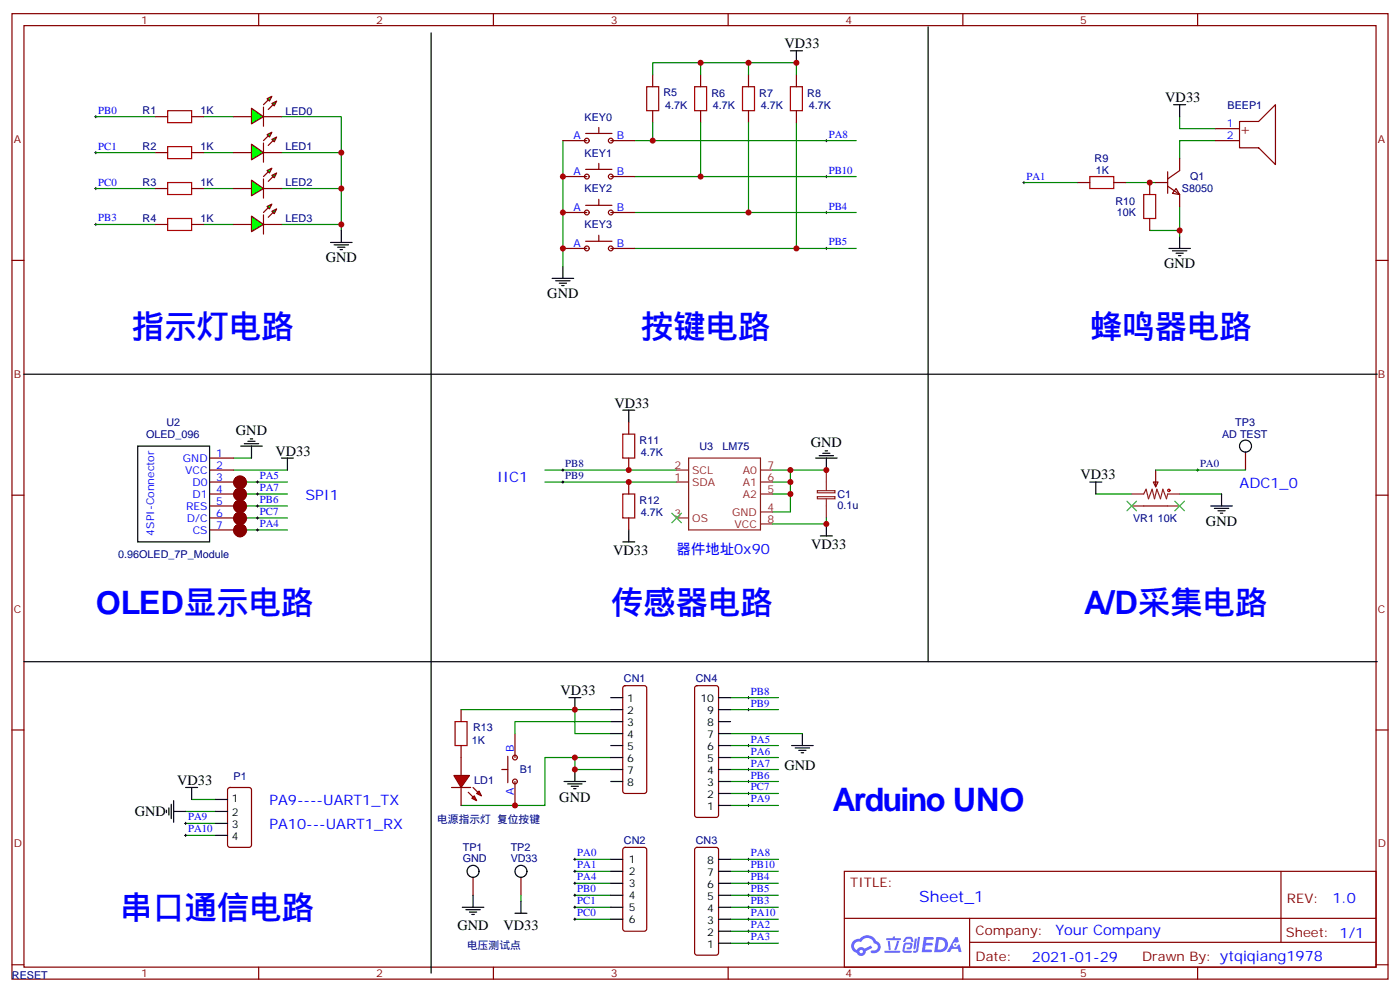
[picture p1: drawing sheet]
<svg xmlns="http://www.w3.org/2000/svg" width="412mm" height="293mm" viewBox="0 0 412 293" stroke-linecap="round" stroke-linejoin="round" font-family="sans-serif">
<g fill="none" stroke="#870000" stroke-width=".35">
<path d="M3.5 4h405.4v284.4h-405.4zM7.1 7.5h398.2v277.3h-398.2zM76.2 4v3.5M145.3 4v3.5M214.5 4v3.5M283.6 4v3.5M352.8 4v3.5M3.5 76.7h3.6M405.3 76.7h3.6M3.5 145.8h3.6M405.3 145.8h3.6M3.5 215h3.6"/>
<path d="M405.3 215h3.6M248.7 256.6h156.6v28.2h-156.6zM377.3 256.6v20.9M248.7 270.5h156.5M285.6 277.5h119.6M285.6 270.5v14.1M3.5 284.1h3.6M76.2 284.8v3.6M145.3 284.8v3.6M214.5 284.8v3.6M283.6 284.8v3.6M352.8 284.8v3.6"/>
<path d="M405.3 284.1h3.6"/>
</g>
<g fill="#5487ff">
<path d="M272.1 276h2.6l.3 .2-.1 .5-2 .1-.1 .9h1.6l.4 .4-.4 .4h-1.7l-.2 1.1 1.8 .1 .3 .3-.2 .4h-2.9z"/>
<path d="M281.4 276h.7l.4 1.3-.7 .4a.74 .74 0 0 0-1.1 .3 .74 .74 0 0 0 .5 1 .74 .74 0 0 0 .9-.7l.5-.3 .7 2.4h-.9l-.2-.9h-1.9l-.5 .9h-.9z"/>
<path d="M269.5 276.4h.6l-.4 2.9a.31 .31 0 0 1-.3 .3 .31 .31 0 0 1-.3-.3z"/>
<path d="M270.4 275.9h.6l-.5 4a.89 .89 0 0 1-.7 .7 .89 .89 0 0 1-.9-.3l1-.5z"/>
<path d="M266.8 276.1l.6-.2 1.2 .1 .5 1.3-.6 .1-.4-.9-1 .1a.95 .95 0 0 1-1 .8l-.1-.2z"/>
<path d="M266.4 277.8l1.8-.2a1.04 1.04 0 0 1 .6 1.1 1.04 1.04 0 0 1-.8 .9h-.7a.29 .29 0 0 1-.3-.3 .29 .29 0 0 1 .3-.3h.7l.2-.8h-1.4l-.4 1.8h1.9a.29 .29 0 0 1 .3 .3 .29 .29 0 0 1-.3 .3h-2l-.4-.3 .2-2.1z"/>
<path d="M260.5 280h4.4a.3 .3 0 0 1 .3 .3 .3 .3 0 0 1-.3 .3h-4.3z"/>
<path d="M264.3 277.1h.6l-.5 1.6a1.02 1.02 0 0 1-.7 1.2l-.2-.3z"/>
<path d="M261.5 277.1h.6l.3 2.4-.3 .3-.3-.2z"/>
<path d="M261.1 276.3h1.9l.2-.5h.5l-.1 .5h1.5a.29 .29 0 0 1 .3 .3 .29 .29 0 0 1-.3 .3h-3.9z"/>
<path d="M275.8 276l-.6 4.4h1.4a2.27 2.27 0 0 0 2.7-2.3 2.27 2.27 0 0 0-2.7-2.1zM276.6 276.7a1.5 1.5 0 0 1 1.8 1.6 1.5 1.5 0 0 1-1.9 1.3h-.3z"/>
<path d="M251.4 277.1a2.09 2.09 0 0 0 1 3.6 1.37 1.37 0 0 0 1.5 .8 1.37 1.37 0 0 0 1.1-1.4l2-1-.5-.6-1.8 .9a1.4 1.4 0 0 0-2.3 .4 1.32 1.32 0 0 1-.6-1.9 1.32 1.32 0 0 1 1.9-.4 2.02 2.02 0 0 1 2-1.3 2.02 2.02 0 0 1 1.8 1.7 1.09 1.09 0 0 1 1.1 1.3 1.09 1.09 0 0 1-1.6 .7 .41 .41 0 0 0-.5 .3 .41 .41 0 0 0 .4 .5 1.89 1.89 0 0 0 2.4-1.2 1.89 1.89 0 0 0-1.2-2.4 2.98 2.98 0 0 0-5-.6l-1 .1zM253.2 280.2a.52 .52 0 0 1 1 0 .52 .52 0 0 1-1 0z"/>
<circle cx="281.4" cy="278.2" r=".28"/>
</g>
<path d="M68.8 138.4h15.9M68.8 134.9h5.3M68.8 142h15.9M68.8 156.1h15.9M68.8 152.5h15.9M68.8 149h15.9M68.8 145.5h15.9" fill="none" stroke="#008700" stroke-width=".35"/>
<path d="M61.7 134.9h7.1M61.7 138.4h7.1M61.7 142h7.1M61.7 145.5h7.1M61.7 149h7.1M61.7 152.5h7.1M61.7 156.1h7.1" fill="none" stroke="#870000" stroke-width=".35"/>
<g fill="#00f" stroke="#870000" stroke-width="3.5">
<path d="M70.7 155.8v.7zM70.4 156.2h.7z"/>
<path d="M70.7 152.3v.7zM70.4 152.7h.7z"/>
<path d="M70.7 148.8v.7zM70.4 149.1h.7z"/>
<path d="M70.7 145.2v.8zM70.4 145.6h.7z"/>
<path d="M70.7 141.7v.7zM70.4 142.1h.7z"/>
</g>
<g fill="none" stroke="#000" stroke-width=".35">
<path d="M127 9.7v276.9M232.8 15h3.6M234.6 15v3.5M273.4 7.9v187M345.7 30.8h3.5M347.5 30.8v3.6M97.4 71.4h6.3M98.4 72.1h4.3M99.5 72.8h2.1M100.2 73.5h.7M100.5 67.9v3.5M165.8 78.5v3.5"/>
<path d="M344.3 73.2h6.4M345.4 73.9h4.2M346.4 74.6h2.1M347.1 75.3h.7M347.5 69.6v3.6M162.6 82h6.4M163.7 82.7h4.2M164.7 83.4h2.2M165.5 84.1h.7M7.1 110.2h398.6M40.6 131.4h21.1v28.2h-21.1zM70.9 131.4h6.4"/>
<path d="M72 130.7h4.2M73 130h2.1M73.7 129.3h.7M74.1 131.4v3.5M82.9 134.9h3.5M84.7 134.9v3.5M183.4 120.8h3.6M185.2 120.8v3.5M240.2 134.9h6.4M241.3 134.2h4.2M242.4 133.5h2.1M243.1 132.8h.7"/>
<path d="M243.4 134.9v3.5M183.4 159.6h3.6M185.2 156.1v3.5M241.7 157.8h3.5M243.4 154.3v3.5M321 142h3.6M322.8 142v3.5M356.7 149h6.3M357.7 149.7h4.2M358.8 150.4h2.1M359.5 151.1h.7M359.8 145.5v3.5"/>
<path d="M7.1 194.9h398.6M167.6 205.5h3.5M169.3 205.5v3.5M179.9 205.5h3.5M179.9 219.6h3.5M179.9 209h3.5M179.9 212.5h3.5M179.9 216h3.5M211.7 205.5h3.5M211.7 219.6h3.5M211.7 209h3.5M211.7 212.5h3.5"/>
<path d="M211.7 216h3.5M233.2 219.6h6.3M236.4 216v3.6M49 238.6v.7M49.7 237.9v2.1M50.4 236.9v4.2M51.2 239h3.5M51.2 235.8v6.3M54.7 231.9h3.5M56.4 231.9v3.5M63.5 239h3.5M63.5 235.4h3.5"/>
<path d="M166.2 230.2h6.3M167.2 230.9h4.2M168.3 231.6h2.1M169 232.3h.7M169.3 226.6v3.6M179.9 230.2h3.5M179.9 223.1h3.5M179.9 226.6h3.5M211.7 230.2h3.5M211.7 223.1h3.5M211.7 226.6h3.5M211.7 237.2h3.5"/>
<path d="M211.7 233.7h3.5M234.2 220.3h4.3M235.3 221h2.1M236 221.7h.7M63.5 242.5h3.5M63.5 246h3.5M179.9 256.6h3.5M179.9 253.1h3.5M211.7 256.6h3.5M211.7 253.1h3.5M179.9 270.7h3.5M179.9 267.2h3.5"/>
<path d="M179.9 263.7h3.5M179.9 260.1h3.5M211.7 277.8h3.5M211.7 274.2h3.5M211.7 270.7h3.5M211.7 267.2h3.5M211.7 263.7h3.5M211.7 260.1h3.5"/>
</g>
<g fill="none" stroke="#a10000" stroke-width=".35">
<path d="M49.4 32.6h7v3.5h-7zM190.5 25.5h3.5v7.1h-3.5zM204.6 25.5h3.5v7.1h-3.5zM218.7 25.5h3.5v7.1h-3.5zM232.8 25.5h3.6v7.1h-3.6zM49.4 43.2h7v3.5h-7zM49.4 53.8h7v3.5h-7zM321 52h7.1v3.5h-7.1zM336.9 57.3h3.5v7h-3.5zM49.4 64.3h7v3.6h-7zM183.4 127.8h3.6v7.1h-3.6zM183.4 145.5h3.6v7h-3.6z"/>
<path d="M134.1 212.5h3.5v7.1h-3.5z"/>
<circle cx="344.3" cy="144.4" r=".35"/>
</g>
<g fill="none" stroke="#870000" stroke-width=".35">
<path d="M45.9 34.4h3.5M56.4 34.4h3.6M192.3 22v3.5M192.3 32.6v3.5M206.4 22v3.5M206.4 32.6v3.5M220.5 22v3.5M220.5 32.6v3.5M234.6 22v3.5M234.6 32.6v3.5M358.1 37.9h7M365.1 35.8h5.7l4.9-5v17.7l-4.9-5h-5.7z"/>
<path d="M45.9 44.9h3.5M45.9 55.5h3.5M56.4 44.9h3.6M56.4 55.5h3.6M317.5 53.8h3.5M328.1 53.8h3.5M338.7 53.8v3.5M340.4 53.8h3.6M344 54.8l3.5 2.5v3.5M344 50.6v6.3M346.4 55.5l1.1 1.8-2.1-.4zM347.5 46.7v3.5l-3.5 2.5"/>
<path d="M358.1 41.4h7M45.9 66.1h3.5M56.4 66.1h3.6M338.7 64.3v3.6M185.2 124.3v3.5M185.2 134.9v3.5M340.4 138.4v5M185.2 142v3.5M185.2 152.5v3.6M336.9 149h7.1M339.7 142h1.4l-.7 1.4zM135.8 209v3.5"/>
<path d="M135.8 219.6v3.5M183.7 202.1l.4-.2h5.7l.5 .2 .2 .5v30.4l-.2 .5-.5 .2h-5.7l-.4-.3-.3-.4v-30.4zM204.8 202.1l.5-.2h5.7l.5 .2 .2 .5v37.4l-.3 .5-.4 .2h-5.7l-.5-.2-.2-.5v-37.4zM67.3 232.1l.4-.2h5.7l.6 .4 .1 16.5-.5 .7-5.9 .1-.6-.5-.1-16.5zM183.7 249.8l.4-.2h5.7l.6 .4 .1 23.5-.5 .7h-5.9l-.6-.4-.1-23.5zM204.8 249.8l.5-.2h5.7l.5 .2 .2 .5v30.3l-.3 .5-.4 .2h-5.7l-.5-.2-.2-.5v-30.3z"/>
</g>
<g fill="none" stroke="#008700" stroke-width=".35">
<path d="M28.2 34.4h17.7M60 34.4h8.8M82.9 34.4h17.6v33.5M234.6 36.1v37.1M347.5 34.4v3.5h10.6M28.2 44.9h17.7M28.2 55.5h17.7M60 44.9h8.8M60 55.5h8.8M82.9 44.9h17.6M82.9 55.5h17.6M165.8 41.4v37.1"/>
<path d="M301.6 53.8h15.9M331.6 53.8h8.8M358.1 41.4h-10.6v5.3M28.2 66.1h17.7M60 66.1h8.8M82.9 66.1h17.6M338.7 67.9h8.8M347.5 60.8v8.8M160.5 138.4h38.8M227.5 138.4h15.9M232.8 138.4v12.4h-5.3M160.5 142h38.8"/>
<path d="M227.5 145.5h5.3M227.5 142h5.3M243.4 152.5v1.8h-15.9M322.8 145.5h10.6M347.5 145.5h12.3M135.8 209h33.5M179.9 209h-10.6v7h10.6M215.2 219.6h14.1M215.2 209h14.1M215.2 205.5h14.1M215.2 216h21.2M54.7 239h8.8"/>
<path d="M56.4 235.4h7.1M169.3 223.1h-8.8v14.1h-24.7M179.9 223.1h-10.6v3.5h10.6M215.2 237.2h14.1M215.2 233.7h14.1M215.2 230.2h14.1M215.2 226.6h14.1M215.2 223.1h14.1M54.7 246h8.8M54.7 242.5h8.8M169.3 256.6h10.6M169.3 253.1h10.6"/>
<path d="M215.2 256.6h14.1M215.2 253.1h14.1M169.3 270.7h10.6M169.3 267.2h10.6M169.3 263.7h10.6M169.3 260.1h10.6M215.2 270.7h14.1M215.2 267.2h14.1M215.2 263.7h14.1M215.2 260.1h14.1M215.2 277.8h14.1M215.2 274.2h14.1"/>
</g>
<g fill="none" stroke="#000" stroke-width=".29">
<path d="M27.9 34.4h.7M28.2 34v.7M27.9 55.5h.7M27.9 44.9h.7M28.2 44.6v.7M28.2 55.2v.7M243.1 41.4h.7M243.1 52h.7M243.4 41.1v.7M243.4 51.6v.8M301.3 53.8h.7M301.6 53.4v.7"/>
<path d="M27.9 66.1h.7M28.2 65.8v.7M243.1 62.6h.7M243.1 73.2h.7M243.4 62.2v.7M243.4 72.8v.7M165.5 138.4h.7M165.8 138.1v.7M352.4 138.4h.7M352.8 138.1v.7M75.5 152.5h.7M75.5 149h.7"/>
<path d="M75.5 145.5h.7M75.5 142h.7M75.5 156.1h.7M75.8 141.6v.7M75.8 145.1v.7M75.8 148.7v.7M75.8 152.2v.7M75.8 155.7v.7M165.5 142h.7M165.8 141.6v.7M220.1 219.6h.7M220.1 205.5h.7"/>
<path d="M220.1 209h.7M220.5 205.1v.7M220.5 208.6v.7M220.5 219.2v.7M220.1 223.1h.7M220.1 226.6h.7M220.1 237.2h.7M220.1 230.2h.7M220.1 233.7h.7M220.5 222.7v.7M220.5 226.3v.7M220.5 229.8v.7"/>
<path d="M220.5 233.3v.7M220.5 236.9v.7M54.3 246h.7M54.3 242.5h.7M54.7 242.1v.8M54.7 245.7v.7M169 256.6h.7M169 253.1h.7M169.3 252.7v.7M169.3 256.3v.7M169.3 259.8v.7M220.1 256.6h.7"/>
<path d="M220.1 253.1h.7M220.5 252.7v.7M220.5 256.3v.7M220.5 259.8v.7M169 267.2h.7M169 270.7h.7M169 263.7h.7M169 260.1h.7M169.3 263.3v.7M169.3 266.8v.7M169.3 270.4v.7M220.1 267.2h.7"/>
<path d="M220.1 270.7h.7M220.1 263.7h.7M220.1 260.1h.7M220.1 274.2h.7M220.1 277.8h.7M220.5 263.3v.7M220.5 266.8v.7M220.5 270.4v.7M220.5 273.9v.7M220.5 277.4v.7"/>
</g>
<g fill="none" stroke="#8c2424" stroke-width=".35">
<path d="M199.3 138.4h3.5M202.8 134.9h21.2v21.2h-21.2zM224 138.4h3.5M243.4 138.4v6M199.3 142h3.5M199.3 152.5h3.5M224 142h3.5M224 145.5h3.5M224 150.8h3.5M224 154.3h3.5M240.8 144.5h5.2v.6h-5.2zM240.8 146.3h5.2v.6h-5.2z"/>
<path d="M243.4 146.9v5.6M333.4 145.5h3.5l.7-1.4 .7 2.8 1.1-2.8 .7 2.8 .7-2.8 1 2.8 .7-2.8 1.1 2.8 .4-1.4h3.5M333.4 149h3.5M344 149h3.5"/>
</g>
<g fill="#f00" stroke="#870000" stroke-width=".35">
<path d="M133.7 228.4h4.6l-2.5 3.5z"/>
<path d="M133 231.9h5.6z"/>
</g>
<g fill="#870000" stroke="#870000" stroke-width=".35">
<path d="M139.3 231.9l1.5 1.4z"/>
<path d="M137.9 233.3l1.4 1.4z"/>
</g>
<g fill="#f00" stroke="#870000" stroke-width=".35">
<path d="M140.4 233.7l.7-.7 .7 1.4z"/>
<path d="M139 235.1l.7-.7 .7 1.4z"/>
</g>
<path d="M68.8 34.4h5.3M77.6 34.4h5.3M135.8 223.1v5.3M135.8 231.9v5.3" fill="none" stroke="#870000" stroke-width=".35"/>
<g fill="#0f0" stroke="#870000" stroke-width=".35">
<path d="M80.1 30.5l1.4-.7-.7 1.4z"/>
<path d="M78.7 29.1l1.4-.7-.7 1.4z"/>
</g>
<g fill="#870000" stroke="#870000" stroke-width=".35">
<path d="M79 32.2l1.4-1.4z"/>
<path d="M77.6 30.8l1.4-1.4z"/>
</g>
<path d="M77.6 31.5v5.7z" fill="#f00" stroke="#870000" stroke-width=".35"/>
<path d="M74.1 31.9l3.5 2.5-3.5 2.1z" fill="#0f0" stroke="#870000" stroke-width=".35"/>
<path d="M68.8 44.9h5.3M77.6 44.9h5.3" fill="none" stroke="#870000" stroke-width=".35"/>
<g fill="#0f0" stroke="#870000" stroke-width=".35">
<path d="M80.1 41.1l1.4-.7-.7 1.4z"/>
<path d="M78.7 39.7l1.4-.8-.7 1.5z"/>
</g>
<g fill="#870000" stroke="#870000" stroke-width=".35">
<path d="M80.4 41.4l-1.4 1.4z"/>
<path d="M77.6 41.4l1.4-1.4z"/>
</g>
<path d="M77.6 42.1v5.7z" fill="#f00" stroke="#870000" stroke-width=".35"/>
<path d="M74.1 42.5l3.5 2.4-3.5 2.2z" fill="#0f0" stroke="#870000" stroke-width=".35"/>
<path d="M68.8 55.5h5.3M77.6 55.5h5.3" fill="none" stroke="#870000" stroke-width=".35"/>
<g fill="#0f0" stroke="#870000" stroke-width=".35">
<path d="M80.1 51.6l1.4-.7-.7 1.5z"/>
<path d="M78.7 50.2l1.4-.7-.7 1.4z"/>
</g>
<g fill="#870000" stroke="#870000" stroke-width=".35">
<path d="M79 53.4l1.4-1.4z"/>
<path d="M79 50.6l-1.4 1.4z"/>
</g>
<path d="M77.6 52.7v5.6z" fill="#f00" stroke="#870000" stroke-width=".35"/>
<path d="M74.1 53.1l3.5 2.4-3.5 2.1z" fill="#0f0" stroke="#870000" stroke-width=".35"/>
<path d="M68.8 66.1h5.3M77.6 66.1h5.3" fill="none" stroke="#870000" stroke-width=".35"/>
<g fill="#0f0" stroke="#870000" stroke-width=".35">
<path d="M80.1 62.2l1.4-.7-.7 1.4z"/>
<path d="M78.7 60.8l1.4-.7-.7 1.4z"/>
</g>
<g fill="#870000" stroke="#870000" stroke-width=".35">
<path d="M79 64l1.4-1.4z"/>
<path d="M77.6 62.6l1.4-1.4z"/>
</g>
<path d="M77.6 63.3v5.6z" fill="#f00" stroke="#870000" stroke-width=".35"/>
<path d="M74.1 63.6l3.5 2.5-3.5 2.1z" fill="#0f0" stroke="#870000" stroke-width=".35"/>
<g fill="none" stroke="#008700" stroke-width=".35">
<path d="M206.4 18.5v3.5M220.5 18.5v3.5M192.3 22v-3.5h42.3v3.5M192.3 36.1v5.3M206.4 36.1v15.9M220.5 36.1v26.5M187 41.4h65.2M187 52h65.2M187 62.6h65.2M187 73.2h65.2M340.4 138.4h26.5M179.9 212.5h-28.2v3.5"/>
<path d="M153.5 263.7v1.7"/>
</g>
<g fill="none" stroke="#870000" stroke-width=".35">
<path d="M172.5 39.3h7.8M176.4 37.5v1.8M165.8 41.4h7.1M165.8 52h7.1M172.5 49.9h7.8M176.4 48.1v1.8M176.4 58.7v1.8M179.9 41.4h7.1M179.9 52h7.1M165.8 62.6h7.1M165.8 73.2h7.1M172.5 60.5h7.8"/>
<path d="M172.5 71h7.8M176.4 69.3v1.7M179.9 62.6h7.1M179.9 73.2h7.1M366.9 133.1v5.3M151.7 216v7.1M147.8 226.6h1.8M149.6 222.7v7.8M151.7 230.2v7M139.3 258.4v5.3M153.5 258.4v5.3"/>
<circle cx="172.9" cy="41.4" r=".71"/>
<circle cx="172.9" cy="52" r=".71"/>
<circle cx="179.9" cy="41.4" r=".71"/>
<circle cx="179.9" cy="52" r=".71"/>
<circle cx="172.9" cy="73.2" r=".71"/>
<circle cx="172.9" cy="62.6" r=".71"/>
<circle cx="179.9" cy="73.2" r=".71"/>
<circle cx="179.9" cy="62.6" r=".71"/>
<circle cx="151.7" cy="230.2" r=".71"/>
<circle cx="151.7" cy="223.1" r=".71"/>
</g>
<g fill="none" stroke="#000" stroke-width=".35">
<path d="M136.2 267.2h6.3M137.2 267.9h4.3M138.3 268.6h2.1M139 269.3h.7M139.3 263.7v3.5M151.7 269h3.5M153.5 265.4v3.6"/>
<circle cx="366.9" cy="131.4" r="1.76"/>
<circle cx="139.3" cy="256.6" r="1.76"/>
<circle cx="153.5" cy="256.6" r="1.76"/>
</g>
<path d="M197.9 151.1l2.8 2.9M200.7 151.1l-2.8 2.9M332 147.6l2.8 2.8M334.8 147.6l-2.8 2.8M346.1 147.6l2.8 2.8M348.9 147.6l-2.8 2.8" fill="none" stroke="#3c3" stroke-width=".35"/>
<g fill="#c00">
<circle cx="169.3" cy="226.6" r=".88"/>
<circle cx="169.3" cy="209" r=".88"/>
<circle cx="100.5" cy="66.1" r=".88"/>
<circle cx="100.5" cy="44.9" r=".88"/>
<circle cx="100.5" cy="55.5" r=".88"/>
<circle cx="347.5" cy="67.9" r=".88"/>
<circle cx="232.8" cy="142" r=".88"/>
<circle cx="232.8" cy="145.5" r=".88"/>
<circle cx="169.3" cy="223.1" r=".88"/>
<circle cx="338.7" cy="53.8" r=".88"/>
<circle cx="185.2" cy="138.4" r=".88"/>
<circle cx="185.2" cy="142" r=".88"/>
<circle cx="243.4" cy="154.3" r=".88"/>
<circle cx="243.4" cy="138.4" r=".88"/>
<circle cx="232.8" cy="138.4" r=".88"/>
<circle cx="234.6" cy="73.2" r=".88"/>
<circle cx="206.4" cy="18.5" r=".88"/>
<circle cx="220.5" cy="18.5" r=".88"/>
<circle cx="234.6" cy="18.5" r=".88"/>
<circle cx="192.3" cy="41.4" r=".88"/>
<circle cx="206.4" cy="52" r=".88"/>
<circle cx="220.5" cy="62.6" r=".88"/>
<circle cx="165.8" cy="52" r=".88"/>
<circle cx="165.8" cy="62.6" r=".88"/>
<circle cx="165.8" cy="73.2" r=".88"/>
<circle cx="151.7" cy="237.2" r=".88"/>
</g>
<g font-size="9.5" fill="#00f">
<text x="38.8" y="99.6">指示灯电路</text>
<text x="188.7" y="99.6">按键电路</text>
<text x="321" y="99.6">蜂鸣器电路</text>
<text x="28.2" y="180.8">OLED显示电路</text>
<text x="179.9" y="180.8">传感器电路</text>
<text x="319.3" y="180.8">A/D采集电路</text>
<text x="245.2" y="239">Arduino UNO</text>
<text x="35.3" y="270.7">串口通信电路</text>
</g>
<text font-size="4.6" fill="#00f" x="270.8" y="265.6">Sheet_1</text>
<g font-size="4.2">
<text x="231.1" y="14.3">VD33</text>
<text x="343.3" y="30.1">VD33</text>
<text x="96" y="77">GND</text>
<text x="342.9" y="78.8">GND</text>
<text x="161.2" y="87.6">GND</text>
<text x="181" y="120.1">VD33</text>
<text x="69.5" y="128.2">GND</text>
<text x="238.8" y="131.7">GND</text>
<text x="81.1" y="134.2">VD33</text>
<text x="318.3" y="140.9">VD33</text>
<text x="355.2" y="155">GND</text>
<text x="238.9" y="161.7">VD33</text>
<text x="180.6" y="163.5">VD33</text>
<text x="165.1" y="204.8">VD33</text>
<text x="231.1" y="226.6">GND</text>
<text x="52.2" y="231.2">VD33</text>
<text x="164.8" y="236.2">GND</text>
<text x="39.7" y="240.4">GND</text>
<text x="134.8" y="273.9">GND</text>
<text x="148.3" y="273.9">VD33</text>
</g>
<text font-size="4.2" fill="#800" x="365.2" y="39.6">+</text>
<g font-size="4.2" fill="#00f">
<text x="146.4" y="142">IIC1</text>
<text x="365.1" y="143.7">ADC1_0</text>
<text x="90" y="147.2">SPI1</text>
<text x="199.3" y="163.1">器件地址0x90</text>
<text x="79.4" y="237.2">PA9----UART1_TX</text>
<text x="79.4" y="244.3">PA10---UART1_RX</text>
<text x="392.5" y="265.9">1.0</text>
<text x="310.9" y="275.4">Your Company</text>
<text x="304" y="283.2">2021-01-29</text>
</g>
<g font-size="3.9" fill="#800">
<text x="250.5" y="261.2">TITLE:</text>
<text x="379.1" y="265.9">REV:</text>
<text x="287.4" y="275.4">Company:</text>
<text x="378.7" y="276">Sheet: 1/1</text>
<text x="287.4" y="283.1">Date:</text>
<text x="336.4" y="283.2">Drawn By: ytqiqiang1978</text>
</g>
<g font-size="3.2" fill="#800">
<text x="41.6" y="7">1</text>
<text x="110.8" y="7">2</text>
<text x="179.9" y="7">3</text>
<text x="249.1" y="7">4</text>
<text x="318.2" y="7">5</text>
<text x="4.1" y="42.1">A</text>
<text x="405.9" y="42.1">A</text>
<text x="4.1" y="111.3">B</text>
<text x="405.9" y="111.3">B</text>
<text x="4.1" y="180.4">C</text>
<text x="405.9" y="180.4">C</text>
<text x="4.1" y="249.6">D</text>
<text x="405.9" y="249.6">D</text>
<text x="41.6" y="287.8">1</text>
<text x="110.8" y="287.8">2</text>
<text x="179.9" y="287.8">3</text>
<text x="249.1" y="287.8">4</text>
<text x="318.2" y="287.8">5</text>
</g>
<g font-size="3.2" fill="#000080">
<text x="195.5" y="28.4">R5</text>
<text x="209.6" y="28.5">R6</text>
<text x="223.7" y="28.4">R7</text>
<text x="237.8" y="28.4">R8</text>
<text x="42" y="33.7">R1</text>
<text x="59" y="33.7">1K</text>
<text x="84.1" y="33.7">LED0</text>
<text x="172.2" y="35.5">KEY0</text>
<text x="195.9" y="32">4.7K</text>
<text x="210" y="32">4.7K</text>
<text x="224.1" y="32">4.7K</text>
<text x="238.2" y="32">4.7K</text>
<text x="361.6" y="32">BEEP1</text>
<text x="42" y="44.3">R2</text>
<text x="59" y="44.3">1K</text>
<text x="84.1" y="44.3">LED1</text>
<text x="172.2" y="46.1">KEY1</text>
<text x="322.4" y="47.8">R9</text>
<text x="322.8" y="51.4">1K</text>
<text x="350.6" y="53.1">Q1</text>
<text x="42" y="54.9">R3</text>
<text x="59" y="54.9">1K</text>
<text x="84.1" y="54.9">LED2</text>
<text x="172.2" y="56.7">KEY2</text>
<text x="348.1" y="56.7">S8050</text>
<text x="42" y="65.5">R4</text>
<text x="59" y="65.5">1K</text>
<text x="84.1" y="65.5">LED3</text>
<text x="328.6" y="60.2">R10</text>
<text x="328.9" y="63.7">10K</text>
<text x="172.2" y="67.3">KEY3</text>
<text x="49.1" y="125.5">U2</text>
<text x="363.9" y="125.4">TP3</text>
<text x="43" y="129">OLED_096</text>
<text x="188.4" y="130.8">R11</text>
<text x="360" y="129">AD TEST</text>
<text x="166.5" y="137.5">PB8</text>
<text x="188.8" y="134.3">4.7K</text>
<text x="206" y="132.5">U3</text>
<text x="212.8" y="132.5">LM75</text>
<text x="353.5" y="137.5">PA0</text>
<text x="166.5" y="141.1">PB9</text>
<text x="188.4" y="148.4">R12</text>
<text x="246.7" y="149.8">0.1u</text>
<text x="246.7" y="146.7">C1</text>
<text x="188.8" y="151.9">4.7K</text>
<text x="333.8" y="153.6">VR1</text>
<text x="341" y="153.6">10K</text>
<text x="34.8" y="164.2">0.96OLED_7P_Module</text>
<text x="183.8" y="200.9">CN1</text>
<text x="205" y="200.9">CN4</text>
<text x="139.3" y="215.3">R13</text>
<text x="139" y="219.2">1K</text>
<text x="153.1" y="227.7">B1</text>
<text x="68.8" y="229.6">P1</text>
<text x="139.7" y="230.9">LD1</text>
<text x="128.8" y="242.5">电源指示灯 复位按键</text>
<text x="136.3" y="250.6">TP1</text>
<text x="150.4" y="250.6">TP2</text>
<text x="183.8" y="248.5">CN2</text>
<text x="205" y="248.5">CN3</text>
<text x="136.3" y="253.8">GND</text>
<text x="150.4" y="253.8">VD33</text>
<text x="137.6" y="279.5">电压测试点</text>
<text x="3.5" y="288.4">RESET</text>
</g>
<g font-size="3.2" fill="#00f">
<text x="28.9" y="33.5">PB0</text>
<text x="168.9" y="41.1">A</text>
<text x="181.7" y="41.1">B</text>
<text x="244.1" y="40.5">PA8</text>
<text x="361.3" y="37.5">1</text>
<text x="361.3" y="41.1">2</text>
<text x="28.9" y="44.1">PC1</text>
<text x="168.9" y="51.6">A</text>
<text x="181.7" y="51.6">B</text>
<text x="244.1" y="51.1">PB10</text>
<text x="302.3" y="52.9">PA1</text>
<text x="28.9" y="54.6">PC0</text>
<text x="28.9" y="65.2">PB3</text>
<text x="168.9" y="62.2">A</text>
<text x="181.7" y="62.2">B</text>
<text x="244.1" y="61.7">PB4</text>
<text x="168.9" y="72.8">A</text>
<text x="181.7" y="72.8">B</text>
<text x="244.1" y="72.3">PB5</text>
<text x="53.9" y="136.1">GND</text>
<text x="63.6" y="134.7">1</text>
<text x="54.6" y="139.6">VCC</text>
<text x="56.7" y="143.1">D0</text>
<text x="63.6" y="138.2">2</text>
<text x="63.6" y="141.7">3</text>
<text x="76.6" y="141.1">PA5</text>
<text x="56.7" y="146.7">D1</text>
<text x="63.6" y="145.2">4</text>
<text x="63.6" y="148.8">5</text>
<text x="76.6" y="148.1">PB6</text>
<text x="76.6" y="144.6">PA7</text>
<text x="54.8" y="150.2">RES</text>
<text x="55.1" y="153.7">D/C</text>
<text x="63.6" y="152.3">6</text>
<text x="63.6" y="155.8">7</text>
<text x="76.6" y="151.7">PC7</text>
<text x="76.6" y="155.2">PA4</text>
<text x="45.5" y="157.7" transform="rotate(-90 45.5 157.7)">4SPI-Connector</text>
<text x="56.8" y="157.2">CS</text>
<text x="221.2" y="204.6">PB8</text>
<text x="221.2" y="208.1">PB9</text>
<text x="151.3" y="221.3" transform="rotate(-90 151.3 221.3)">B</text>
<text x="221.2" y="218.7">PA5</text>
<text x="221.2" y="222.2">PA6</text>
<text x="221.2" y="225.7">PA7</text>
<text x="221.2" y="229.3">PB6</text>
<text x="221.2" y="232.8">PC7</text>
<text x="151.3" y="234.1" transform="rotate(-90 151.3 234.1)">A</text>
<text x="221.2" y="236.3">PA9</text>
<text x="55.4" y="245.1">PA10</text>
<text x="55.4" y="241.6">PA9</text>
<text x="170" y="255.7">PA1</text>
<text x="170" y="252.2">PA0</text>
<text x="221.2" y="252.2">PA8</text>
<text x="221.2" y="255.7">PB10</text>
<text x="170" y="262.8">PB0</text>
<text x="170" y="259.3">PA4</text>
<text x="221.2" y="259.3">PB4</text>
<text x="221.2" y="262.8">PB5</text>
<text x="170" y="266.3">PC1</text>
<text x="170" y="269.8">PC0</text>
<text x="221.2" y="269.8">PA10</text>
<text x="221.2" y="266.3">PB3</text>
<text x="221.2" y="273.4">PA2</text>
<text x="221.2" y="276.9">PA3</text>
</g>
<g font-size="3.2" fill="#8d2323">
<text x="198.7" y="138.1">2</text>
<text x="198.7" y="141.6">1</text>
<text x="203.9" y="139.5">SCL</text>
<text x="203.9" y="143">SDA</text>
<text x="218.8" y="139.5">A0</text>
<text x="218.8" y="143">A1</text>
<text x="226.1" y="138.1">7</text>
<text x="226.1" y="141.6">6</text>
<text x="218.8" y="146.5">A2</text>
<text x="226.1" y="145.1">5</text>
<text x="198.7" y="152.2">3</text>
<text x="203.9" y="153.6">OS</text>
<text x="215.7" y="151.8">GND</text>
<text x="216.4" y="155.4">VCC</text>
<text x="226.1" y="150.4">4</text>
<text x="226.1" y="154">8</text>
</g>
<g font-size="3.2">
<text x="184.7" y="206.9">1</text>
<text x="206.3" y="206.9">10</text>
<text x="184.7" y="210.4">2</text>
<text x="184.7" y="213.9">3</text>
<text x="208.3" y="213.9">8</text>
<text x="208.3" y="210.4">9</text>
<text x="184.7" y="217.5">4</text>
<text x="184.7" y="221">5</text>
<text x="208.3" y="221">6</text>
<text x="208.3" y="217.5">7</text>
<text x="184.7" y="224.5">6</text>
<text x="208.3" y="224.5">5</text>
<text x="184.7" y="228">7</text>
<text x="184.7" y="231.6">8</text>
<text x="208.3" y="231.6">3</text>
<text x="208.3" y="228">4</text>
<text x="68.3" y="236.1">1</text>
<text x="208.3" y="238.6">1</text>
<text x="208.3" y="235.1">2</text>
<text x="68.3" y="240.4">2</text>
<text x="68.3" y="243.9">3</text>
<text x="68.3" y="247.4">4</text>
<text x="185.2" y="254.1">1</text>
<text x="185.2" y="257.7">2</text>
<text x="208.3" y="254.5">8</text>
<text x="185.2" y="261.2">3</text>
<text x="208.3" y="261.5">6</text>
<text x="208.3" y="258">7</text>
<text x="185.2" y="264.7">4</text>
<text x="185.2" y="268.3">5</text>
<text x="208.3" y="268.6">4</text>
<text x="208.3" y="265.1">5</text>
<text x="185.2" y="271.8">6</text>
<text x="208.3" y="275.7">2</text>
<text x="208.3" y="272.1">3</text>
<text x="208.3" y="279.2">1</text>
</g>
</svg>
